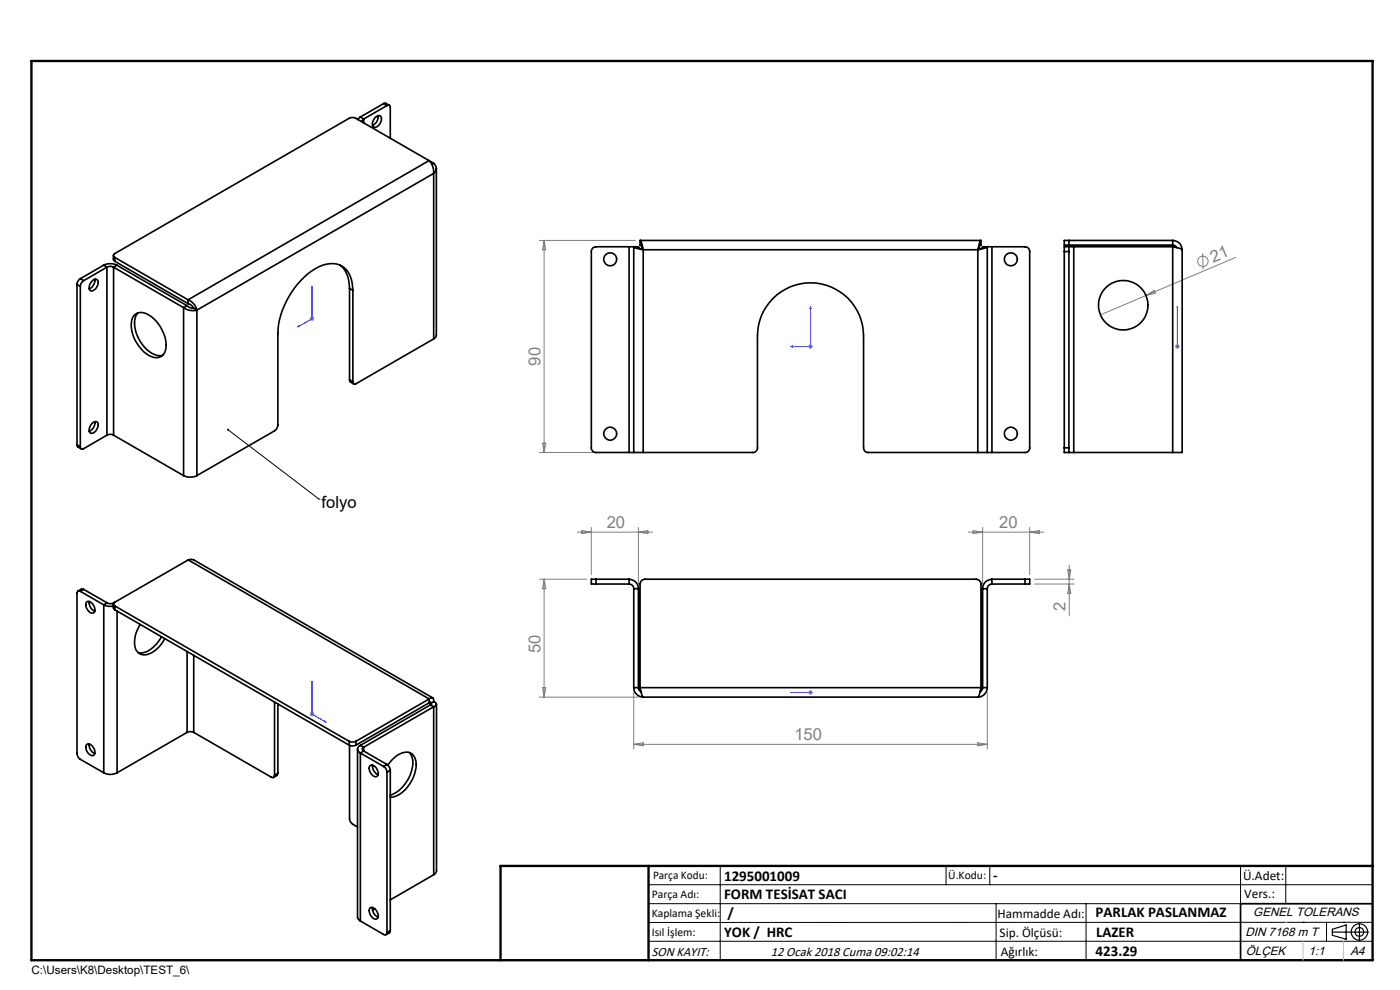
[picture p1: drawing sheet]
<svg xmlns="http://www.w3.org/2000/svg" width="297mm" height="210mm" viewBox="0 0 297 210" stroke-linecap="round" stroke-linejoin="round" font-family="sans-serif">
<g fill="none" stroke="#808080" stroke-width=".21">
<path d="M114.4 51h20.4M115.4 51v45M115.4 51l.4 2h-.7zM255.1 53.7l.1 3.4M262.1 54.6l-28.7 12.2M65.7 67.6h1M65.8 67.3l.7 .7M66.2 67.1v1M66.5 67.3l-.7 .7M171.4 73.5h1M171.6 73.2l.7 .7M171.9 73v1"/>
<path d="M172.3 73.2l-.7 .7M243.1 62.7l1.7-1.1 .3 .6zM249.3 73.5h1M249.4 73.2l.7 .7M249.8 73v1M250.1 73.2l-.7 .7M114.4 96h19.1M115.1 94h.7l-.4 2zM122.4 112.9h16M123.4 112.6l2 .3-2 .3zM125.4 111.9v10M135.4 111.9v12"/>
<path d="M135.4 112.9l2-.3v.6zM205.5 112.9h15.9M206.4 112.6l2.1 .3-2.1 .3zM208.5 111.9v12M218.4 111.9v10M218.4 112.9l2.1-.3v.6zM226.8 119.9v10.7M114.4 122.9h10.1M115.4 122.9v25M115.4 122.9l.4 2h-.7zM219.5 122.9h8.4M219.5 123.9h8.4"/>
<path d="M226.5 120.9h.7l-.4 2zM226.8 123.9l.4 2h-.7zM65.7 151.5h1M65.8 151.1l.7 .7M66.2 151v1M66.5 151.1l-.7 .7M114.4 147.9h21M115.1 145.9h.7l-.4 2zM134.4 146.9v12M134.4 157.9h75M134.4 157.9l2.1-.4v.7zM171.4 146.9h1"/>
<path d="M171.6 146.5l.7 .7M171.9 146.4v1M172.3 146.5l-.7 .7M207.4 157.5l2 .4-2 .3zM209.4 146.9v12"/>
<circle cx="255.2" cy="55.4" r="1.1"/>
</g>
<g fill="none" stroke="#000" stroke-width=".25">
<path d="M282.6 197.7h7.8M282.6 197.1l3-.9v3l-3-.8zM288.4 195.8v3.8M106.2 203.7h185"/>
<circle cx="288.4" cy="197.7" r="1.74"/>
<circle cx="288.4" cy="197.7" r=".93"/>
</g>
<g fill="none" stroke="#00f" stroke-width=".21">
<path d="M63.2 69.3l.3-.2v.1zM66.2 60.7l.1 .3-.2 .1zM66.2 60.7v6.9l-3 1.7M167.7 73.5l.4-.1v.2zM171.9 65l.1 .4h-.2zM171.9 65v8.5h-4.2M249.8 73.4v.2zM249.8 65v.4v-.4M249.8 73.5h.1M249.8 65v8.5M66.2 144.6l.1 .3h-.2zM66.2 144.6v6.9l3 1.7"/>
<path d="M68.9 153l.3 .2-.3-.1zM167.7 146.9h.4h-.4M167.7 146.9h4.2M171.8 146.9h.2zM171.9 146.9h.1"/>
</g>
<g fill="none" stroke="#000" stroke-width=".21">
<path d="M48.4 91.1l19.3 14.8M67.7 105.9h.1M137.6 187.7h153.6M137.6 191.7h153.6M137.6 199.7h153.6M152.8 183.7v20M200.7 183.7v4M210 183.7v4M211.3 191.7v12M230.4 191.7v12M263.2 183.7v20M272.8 183.7v8"/>
<path d="M276.4 195.6h.1M281.4 195.6v4.1M285 195.6h.1M291.2 195.6l-153.6 .1"/>
</g>
<path d="M291.2 191.7h-28v12" fill="none" stroke="#000" stroke-width=".35"/>
<path d="M6.7 12.9h284.5v190.8h-284.5zM137.6 183.7v20M291.2 183.7h-185v20" fill="none" stroke="#000" stroke-width=".5"/>
<path d="M276.4 199.7v4M285 199.7v4" fill="none" stroke="#c0c0c0" stroke-width=".21"/>
<path d="M272.8 195.6h.1" fill="none" stroke="#c0c0c0" stroke-width=".25"/>
<path d="M48.2 91a.22 .22 0 0 1 .4 0 .22 .22 0 0 1-.2 .4 .22 .22 0 0 1-.2-.3h.2z" fill="#000"/>
<g fill="#00f">
<path d="M167.7 73.5l.4 .1v-.2zM171.9 65l-.1 .4h.2z"/>
<path d="M167.7 146.9h.4zM171.8 146.9h.2z"/>
<path d="M249.8 73.4v.2zM249.8 65v.4zM68.9 153l.3 .2-.3-.1zM66.2 144.6l.1 .3h-.2zM63.2 69.3l.3-.1v-.1zM66.2 60.7l-.1 .4 .2-.1z"/>
</g>
<g fill="none" stroke="#000" stroke-width=".35">
<path d="M76.4 24.8l-.5 .6M76.4 24.8l.8 .5M77.2 25.3a.42 .42 0 0 0-.4 .3 .42 .42 0 0 0 .3 .5M77.2 25.3v.8M79.6 25l.2-.3a.67 .67 0 0 1 .9-.1 .67 .67 0 0 1 .2 .9l-.3 .7a.91 .91 0 0 1-.7 .7 .91 .91 0 0 1-.9-.3v-.6zM80.2 24.5a2 2 0 0 1-1.2 2.1M81.4 22l.3-.1 .9 .4M81.4 22l-5 2.8M81.4 22l.7 .4M82.1 22.4a.42 .42 0 0 1 .5-.1 .42 .42 0 0 1 .2 .5v6.5M82.1 22.4l-4.9 2.9M91 34.1a3.4 3.4 0 0 1 1 2.7"/>
<path d="M91 34.1l-15.5-9a1.57 1.57 0 0 0-1.5 0l-49.7 28.7a.43 .43 0 0 0-.2 .4 .43 .43 0 0 0 .2 .4M91 34.1l-51.1 29.5M91 34.1l1 .5M92 34.6a1.33 1.33 0 0 1 0 2.2M92 36.8v35.1M92 36.8l-50.2 29M92 34.6l-.4 .2M92.6 35.7v35.4l-.2 .4-.4 .4M17 59.1a1.6 1.6 0 0 0-.7 1.3M17 59.1l.7 .4M17.7 59.5l-.6 .7-.1 .5M19.5 59.7a.73 .73 0 0 1 .9-.5 .73 .73 0 0 1 .4 1l-.1 .4a1.49 1.49 0 0 1-1.5 1.1 1.36 1.36 0 0 1 .3-2z"/>
<path d="M20.1 59.2a2 2 0 0 1-1.2 2.1M22 56.3a3.3 3.3 0 0 1 2.8 0M22 56.3l.7 .4M22 56.3l-5 2.8M22.7 56.7a1.5 1.5 0 0 1 1.4 0M22.7 56.7v35.6M22.7 56.7l-5 2.8M24.1 54.2v.8l.2 .4M24.1 56.7v35.6M24.1 56.7l14.8 8.6M24.3 54.6l15.6 9M24.3 55.4l15.6 9"/>
<path d="M24.3 54.6v.8M24.8 56.3l14.9 8.5M24.8 56.3l-.7 .4M72.1 56.3a5.9 5.9 0 0 1 2.1 4.9M133.5 52.3h.9M133.5 52.3h-7.1a.97 .97 0 0 0-1 1.1v41.6a.96 .96 0 0 0 1 1h7.1M133.5 52.3v43.7M134.4 52.3l.5 .3 1.6 .4M134.4 52.3a1.9 1.9 0 0 1 1.6 .5l.5 .2M134.4 52.3v43.7M135.8 51a1.62 1.62 0 0 1 .5 1.3l.2 .7M135.8 51v1l.2 .1 .5 .9"/>
<path d="M135.8 51h72.3M136.5 53v43M136.5 53h70.9M207.4 53v43M208.1 51l-.3 .5-.4 1.5M208.1 51v1l-.3 .2-.4 .8M209.4 52.3l-.2 .3-1.8 .4M209.4 52.3h-.9l-.1 .3-1 .4M209.4 52.3h1M209.4 52.3v43.7M210.4 52.3h7.1a.97 .97 0 0 1 .9 1.1v41.6a.96 .96 0 0 1-.9 1h-7.1M210.4 52.3v43.7"/>
<path d="M225.8 53.4v41.6M225.8 53.4h1M226.8 52.3h-1v1.1M226.8 52.3v1.1M226.8 52.3h1M226.8 51h-1v1h1M226.8 51h22M226.8 51v1M226.8 53.4v41.6M226.8 52h22M227.8 52.3h21M227.8 52.3v43.7"/>
<path d="M248.8 52.3l1.7 .5 .3 .2M248.8 52l.4 .1 .5 .4M248.8 51a2.02 2.02 0 0 1 2 2M248.8 51v1M248.8 52.3v43.7M250.8 53v43h-2M16.3 60.4v34M16.3 60.4l.7 .3M17 60.7v34M28.4 66.9a2.3 2.3 0 0 1 3.1-.1 7.8 7.8 0 0 1 3.6 7.6 2.04 2.04 0 0 1-3 1.2 7.6 7.6 0 0 1-4.1-7.8zM29.3 66.4a4.9 4.9 0 0 0 .1 5.5 5.7 5.7 0 0 0 4.9 3.6l.2-.1M38.9 65.3a3.3 3.3 0 0 0 2.9 .5"/>
<path d="M38.9 65.3v35.6M39.7 64.8l.6 .5 .8 .1M39.7 64.8l-.8 .5M39.9 63.6a3 3 0 0 1 1.9 2.2M39.9 64.4l.5 .2 .7 .8M39.9 63.6v.8M41.1 65.4l.7 .4M41.8 65.8v35.1M74.2 61.2v19.4M74.2 61.2l.7 .4M74.9 61.6a5.5 5.5 0 0 0-3-5.4 6.5 6.5 0 0 0-5.8 1.3 17.8 17.8 0 0 0-7.2 13.3v19.4a1.6 1.6 0 0 1-.7 1.2l-16.4 9.5M74.9 61.6v19.4"/>
<path d="M92 71.9l-16.4 9.5a.41 .41 0 0 1-.5 .1 .41 .41 0 0 1-.2-.5M16.3 94.4l.1 .3 .9 .5M16.3 94.4l.7 .3M19.5 89.9a.73 .73 0 0 1 .9-.5 .73 .73 0 0 1 .4 1l-.1 .4a1.2 1.2 0 0 1-1.7 .9l-.1-.8zM20.1 89.5a2 2 0 0 1-1.2 2M22.7 92.3l-5 2.9a.44 .44 0 0 1-.5 0 .44 .44 0 0 1-.2-.5M22.7 92.3a1.5 1.5 0 0 1 1.4 0M24.1 92.3l14.8 8.6M74.2 80.6l.1 .4 .7 .4M74.2 80.6l.7 .4M133.5 96h.9M134.4 96h2.1"/>
<path d="M136.5 96h23.2a.96 .96 0 0 0 1-1v-23.7a11.3 11.3 0 0 1 11.2-11.3 11.3 11.3 0 0 1 11.3 11.3v23.7a.96 .96 0 0 0 1 1h23.2M207.4 96h2M209.4 96h1M225.8 95v1h1M225.8 95h1M226.8 95v1M226.8 96h1M227.8 96h21M38.9 100.9a3.3 3.3 0 0 0 2.9 0M39.9 118.8l-15.5 8.9a.42 .42 0 0 0-.3 .4 .42 .42 0 0 0 .3 .4M39.9 118.8l.6-.2 .5 .1 50.8 29.4M39.9 118.8l51.2 29.5"/>
<path d="M17 125.4a.42 .42 0 0 0-.5 0 .42 .42 0 0 0-.2 .4v34a1.6 1.6 0 0 0 .7 1.3l5 2.8M17 125.4l5 2.9M17.7 125l-.3-.1-.9 .5M17.7 125l-.7 .4M17.7 125l5 2.9M18.3 127.7a1 1 0 0 1 1.5 .6l.3 .7a.73 .73 0 0 1-.4 1 .73 .73 0 0 1-.9-.4l-.6-1zM18.9 127.6a1.92 1.92 0 0 0 1.2 2M22 128.3l1 .3h1.1M22 128.3v35.6M22.7 127.9a1.5 1.5 0 0 0 1.4 0M22.7 127.9l-.7 .4M24.1 128.2v.8l.3 .4"/>
<path d="M24.1 127.9h.1M24.3 127.7l-.2 .2M24.4 128.5l49.7 28.8M24.4 128.5v.9M24.4 129.4l49.7 28.7M24.8 129.6v34.3M29.7 132.5a6.3 6.3 0 0 0-.8 5.4 2.26 2.26 0 0 0 3.3 .5l1.6-1.2 1.2-1.7M34.3 135.1a6.1 6.1 0 0 1-4.3 3.4l-.7-.1M39.7 138.2v17.2M41.1 139v16.4M126.4 122.9h-1v1h1M126.4 122.9h7.1"/>
<path d="M126.4 122.9v1M126.4 123.9h7.1M133.5 122.9a1.99 1.99 0 0 1 1.9 2M133.5 123.9a.96 .96 0 0 1 .9 1M133.5 122.9v1M134.4 124.9v21M134.4 124.9h1M135.4 124.9v21M208.5 124.9h.9M208.5 124.9v21M209.4 124.9v21M210.4 122.9a1.99 1.99 0 0 0-1.9 2"/>
<path d="M210.4 123.9a.96 .96 0 0 0-1 1M210.4 122.9v1M210.4 122.9h7.1M210.4 123.9h7.1M217.5 122.9h.9v1h-.9M217.5 122.9v1M18.3 158a.95 .95 0 0 1 1.5 .6l.3 .7a.73 .73 0 0 1-.4 1 .73 .73 0 0 1-.9-.5l-.6-1zM18.9 157.8a1.92 1.92 0 0 0 1.2 2M39.7 155.4a1.5 1.5 0 0 1 1.4 0M39.7 155.4l-14.9 8.5M41.1 155.4l16.4 9.4a.42 .42 0 0 0 .5 .1 .42 .42 0 0 0 .2-.4M58.2 148.9v15.6"/>
<path d="M58.9 149.3v14.7M74.1 158.1a1.5 1.5 0 0 0 1.4 0M74.1 157.3l.5 .1 .9-.1M74.1 157.3v.8M74.2 158.1v15.5a1.6 1.6 0 0 0 .7 1.3l.9 .5M75.5 157.3v.8M75.8 158.9v35.6l.2 .5 .4 .4M76.4 158.1a.85 .85 0 0 0-.6 .8 .85 .85 0 0 0 .6 .8M76.4 159.7v35.7M76.4 159.7l5 2.9M76.4 158.1l.8 .4M77.2 158.5a.43 .43 0 0 0-.3 .4 .43 .43 0 0 0 .3 .4"/>
<path d="M77.2 159.3l-.8 .4M77.2 159.3l4.9 2.9M77.2 158.5v.8M86.8 159.6a3.9 3.9 0 0 1 .4 4.2 7.4 7.4 0 0 1-4.4 4.9M91.1 148.3l.5-.3 .3 .1 .1 .7M91.1 149.1l.2-.2v.3M91.1 148.3l-15.6 9M91.1 148.3v.8M91.1 149.1l-15.6 9M91.1 149.1l.2 .1M91.3 149.2l.3 .2-.3 .1M91.3 149.5l-14.9 8.6"/>
<path d="M91.3 149.5l.7 .4M91.3 149.2v.3M92 148.8l.5 .4 .1 .3-.6 .4M92 149.9l-14.8 8.6M92 149.9v35.7M92 148.8l-.7 .4M92.6 149.4v35.3l-.2 .5-.4 .4M134.4 145.9a2.02 2.02 0 0 0 2.1 2M134.4 145.9h1M135.4 145.9l.1 .4 .5 .5M135.8 145.9v-22a1.09 1.09 0 0 1 1-1h70.3a1.09 1.09 0 0 1 1 1v22M135.8 145.9l.4 1.5 .3 .5"/>
<path d="M135.8 145.9h72.3M136.5 147.9h70.9M208.1 145.9l-.1 .7a1.62 1.62 0 0 1-.6 1.3M208.5 145.9a.93 .93 0 0 1-.6 .8M208.5 145.9h.9M209.4 145.9a2.02 2.02 0 0 1-2 2M22 163.9a3 3 0 0 0 2.8 0M58.9 164l-.2 .5-.7 .4M58.9 164l-.7 .5M78.5 162.4a1.12 1.12 0 0 1 1.6 1 .75 .75 0 0 1 .2 .9 .75 .75 0 0 1-.9 .4 1.83 1.83 0 0 1-.9-2.3zM79 162.3a2.09 2.09 0 0 0 1.2 2.1M81.4 162.6a1.6 1.6 0 0 1 .7 1.2"/>
<path d="M82.1 162.2a1.6 1.6 0 0 1 .7 1.2M82.1 163.8v34M82.1 162.2l-.7 .4M82.3 162.3a5.3 5.3 0 0 1 4.3-2.7 2.64 2.64 0 0 1 1.7 3.2 7.8 7.8 0 0 1-4.8 6.2l-.7 .1M82.8 163.4l-.7 .4M82.8 163.4v34M76.4 195.4l5 2.8a.44 .44 0 0 0 .5 0 .44 .44 0 0 0 .2-.4M78.5 192.6a1.12 1.12 0 0 1 1.6 1 .78 .78 0 0 1 .2 .9 .78 .78 0 0 1-.9 .4 1.86 1.86 0 0 1-.9-2.3zM79 192.5a2 2 0 0 0 1.2 2M79.5 192.8l-.5 .2M82.8 197.4l-.1 .4-.8 .5M82.8 197.4l-.7 .4"/>
<path d="M92 185.6l-9.2 5.3"/>
<circle cx="129.4" cy="55" r="1.37"/>
<circle cx="214.5" cy="55" r="1.38"/>
<circle cx="238.3" cy="64.7" r="5.2"/>
<circle cx="129.4" cy="92" r="1.36"/>
<circle cx="214.5" cy="92" r="1.37"/>
</g>
<g font-size="3.5" fill="#808080">
<text x="257.3" y="55.8" transform="rotate(-23 257.3 55.8)">21</text>
<text x="114.7" y="77.6" transform="rotate(-90 114.7 77.6)">90</text>
<text x="128.7" y="112.1">20</text>
<text x="212" y="112.1">20</text>
<text x="226.1" y="129.6" transform="rotate(-90 226.1 129.6)">2</text>
<text x="114.7" y="138.6" transform="rotate(-90 114.7 138.6)">50</text>
<text x="168.5" y="157.1">150</text>
</g>
<text font-size="3.5" x="68.2" y="107.7">folyo</text>
<g font-size="3.2">
<text x="153.6" y="186.8">1295001009</text>
<text x="153.6" y="190.8">FORM TESİSAT SACI</text>
<text x="210.7" y="186.6">-</text>
<text x="154.3" y="194.8">/</text>
<text x="232.4" y="194.5">PARLAK PASLANMAZ</text>
<text x="153.6" y="198.8">YOK / HRC</text>
<text x="232.4" y="202.8">423.29</text>
<text x="232.5" y="198.8">LAZER</text>
</g>
<g font-size="2.8">
<text x="263.7" y="186.7">Ü.Adet:</text>
<text x="263.9" y="190.5">Vers.:</text>
<text x="211.6" y="194.8">Hammadde Adı:</text>
<text x="138.3" y="202.8">SON KAYIT:</text>
<text x="163.5" y="202.8">12 Ocak 2018 Cuma 09:02:14</text>
<text x="212.1" y="198.7">Sip. Ölçüsü:</text>
<text x="212.3" y="202.7">Ağırlık:</text>
</g>
<g font-size="2.6">
<text x="265.9" y="194.4">GENEL TOLERANS</text>
<text x="264.2" y="198.5">DIN 7168 m T</text>
<text x="264.3" y="202.6">ÖLÇEK</text>
<text x="277.6" y="202.6">1:1</text>
<text x="286.5" y="202.6">A4</text>
</g>
<g font-size="2.5">
<text x="138.3" y="190.5">Parça Adı:</text>
<text x="138.5" y="186.5">Parça Kodu:</text>
<text x="201.2" y="186.5">Ü.Kodu:</text>
<text x="138.3" y="194.5">Kaplama Şekli:</text>
<text x="138.3" y="198.6">Isıl İşlem:</text>
<text x="6.7" y="206.7">C:\Users\K8\Desktop\TEST_6\</text>
</g>
</svg>
